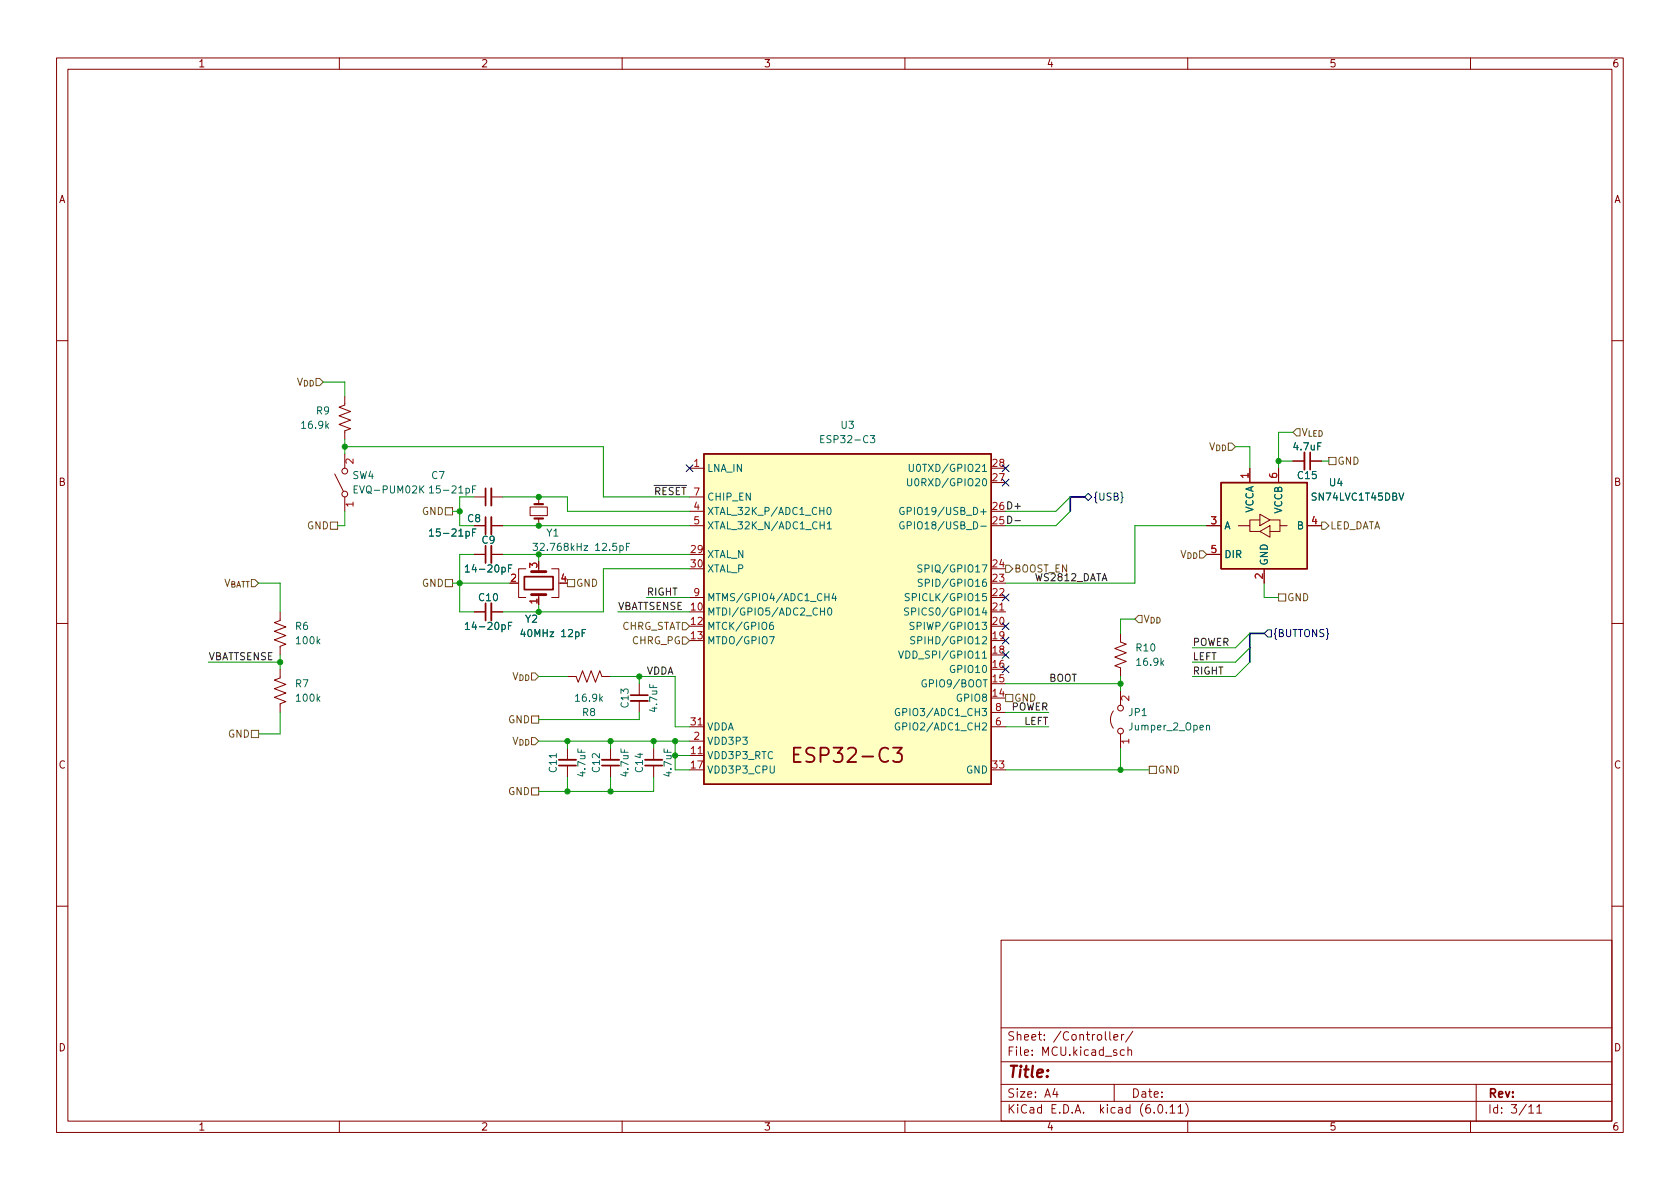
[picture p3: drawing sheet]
<svg xmlns="http://www.w3.org/2000/svg" width="297mm" height="210mm" viewBox="0 0 297 210" stroke-linecap="round" stroke-linejoin="round" font-family="sans-serif">
<g fill="none" stroke="#840000" stroke-width=".18">
<path d="M10 10.2h277v190.1h-277zM12 12.2h273v186.1h-273zM60 10.2v2M110 10.2v2M160 10.2v2M210 10.2v2M260 10.2v2M10 60.2h2M61 70.1v1.5l-1.1 .4 2.1 .8-2.1 .7 2.1 .8-2.1 .8 2.1 .7-1 .4v1.5M285 60.2h2M59.2 83.8l1.5 3.1M61 80.3v2.5"/>
<path d="M61 87.9v2.5M83.8 93h2.1M83.8 98h2.1M83.8 87.9h2.1M86.9 93h2M86.9 98h2M86.9 87.9h2M93.7 89.7h3.1v1.5h-3.1zM95.2 87.9v1.2M95.2 91.7v1.3M121.9 93h2.6M121.9 98h2.6"/>
<path d="M121.9 87.9h2.6M121.9 82.8h2.6M121.9 90.4h2.6M175.3 82.8h2.5M175.3 85.3h2.5M213.4 93h2.5M213.4 98h2.5M218.9 93h2.1v1h1.8M221 82.8v2.5M222.8 91.9h-1.8v1.1M222.8 90.9l1.7 1-1.7 1.1zM222.8 94l1.7-1v2z"/>
<path d="M224.5 91.9h1.8v1.1h1.3M226.1 82.8v2.5M226.3 93v1h-1.8M228.6 81.5h2M231.1 93h2.6M231.6 81.5h2.1M10 110.2h2M49.5 118.4v1.5l-1 .4 2 .7-2 .8 2 .7-2 .8 2 .8-1 .4v1.5M49.5 108.2v1.5l-1 .4 2 .8-2 .7 2 .8-2 .8 2 .7-1 .4v1.5M83.8 108.2h2.1M86.9 108.2h2M91.4 103.1h.3"/>
<path d="M93 100.6h-1.3v5.1h1.3M95.2 105.2v1.7M97.5 100.6h1.3v5.1h-1.3M100.3 119.6h1.6l.3 1 .8-2 .8 2 .7-2 .8 2 .7-2 .4 1h1.5M121.9 108.2h2.6M121.9 110.7h2.6M121.9 113.3h2.6M121.9 105.7h2.6M121.9 100.6h2.6M175.3 108.2h2.5M175.3 103.1h2.5M175.3 110.7h2.5"/>
<path d="M175.3 113.3h2.5M175.3 118.4h2.5M175.3 115.8h2.5M175.3 105.7h2.5M175.3 100.6h2.5M198.1 112v1.5l1 .4-2 .8 2 .7-2 .8 2 .8-2 .7 1 .4v1.5M223.5 100.6v2.5M285 110.2h2M100.3 132.3v2.1M100.3 135.4v2M107.9 132.3v2.1M107.9 135.4v2"/>
<path d="M113 120.9v2M113 123.9v2.1M115.6 132.3v2.1M115.6 135.4v2M121.9 133.6h2.6M121.9 136.1h2.6M121.9 131.1h2.6M121.9 128.5h2.6M175.3 123.4h2.5M175.3 120.9h2.5M175.3 136.1h2.5M175.3 128.5h2.5"/>
<path d="M175.3 126h2.5M196.9 125.7a2.54 2.54 0 0 0 0 3.1M198.1 122.2v2.5M198.1 129.8v2.5M10 160.2h2M177 166.3h108v32h-108zM285 160.2h2M60 198.3v2M110 198.3v2M160 198.3v2M177 194.8h108M177 191.8h108"/>
<path d="M177 187.8h108M177 181.8h108M182.5 186.5v.1M182.5 185.7v.1M184.6 183.8v.1M184.6 183v.1M196.9 183.4l.7-.1v-.3l-.5-.1-.2 .2 .1 .8h.6M197 191.8v3M198.3 182.9v1M198.7 182.9l-.3 .1-.1 .2M199.4 185.8l.2-.2 .4 .1 .1 .9M200.3 182.4l-1.3 1.9"/>
<path d="M209.6 195.1a1.72 1.72 0 0 1 0 2.3M210 198.3v2M260 198.3v2M261 191.8v6.5M271.7 195.8l.5-.5v1.5M271.7 196.8h.9"/>
<circle cx="61" cy="87.4" r=".51"/>
<circle cx="61" cy="83.3" r=".51"/>
<circle cx="198.1" cy="125.2" r=".51"/>
<circle cx="198.1" cy="129.3" r=".51"/>
</g>
<path d="M86.9 86.4v3M86.9 91.4v3.1M86.9 96.5v3.1M230.6 80v3.1M86.9 106.7v3M98.8 134.4h3.1M106.4 134.4h3.1M111.5 123.9h3.1M114 134.4h3.1" fill="none" stroke="#840000" stroke-width=".33"/>
<path d="M85.9 86.4v3M85.9 91.4v3.1M85.9 96.5v3.1M231.6 80v3.1M85.9 106.7v3M92.7 102h5.1v2.3h-5.1zM98.8 135.4h3.1M106.4 135.4h3.1M111.5 122.9h3.1M114 135.4h3.1" fill="none" stroke="#840000" stroke-width=".3"/>
<g fill="none" stroke="#006464" stroke-width=".18">
<path d="M57.7 75.3l.4 .5M58.1 74.9l-.5 .5M153.9 77h.8l-.5 .5 .4 .1v.6l-.2 .1-.5-.1M233.6 78.3h-.6v1.3M74.4 86.5l.5 .7M74.9 85.9l-.7 .7M82.4 94h.4l.2 .2-.1 .5h-.5M82.4 86.4l.4-.1 .2 .3-.1 .5h-.5M83.5 94.1h.5M83.5 86.5h.5M84.2 93.5h-.7v1.3M84.2 85.9h-.7v1.3"/>
<path d="M90.5 99.9h-.6v1.3M103.3 96.5h.6l-.6 .8h.6M111.4 96.1h-.6v1.2M146.3 92.6l.3-.3v1.2M146.3 93.5h.7M146.3 89.8l.2-.1a.68 .68 0 0 1 .5 .7 .68 .68 0 0 1-.5 .6l-.2-.1-.1-.4zM172.1 92.3a.64 .64 0 0 1 .8 .6 .64 .64 0 0 1-.8 .6zM173.4 93h1M173.4 90.5h1M173.6 99.9h.9l-.5 1.3M173.7 82.5l.4-.4v1.3M173.7 83.4h.7"/>
<path d="M173.9 84.7l.1-.1a.68 .68 0 0 1 .5 .7 .68 .68 0 0 1-.5 .6 .84 .84 0 0 1-.1-1.2zM173.9 90v1M247.3 87.2l.5 1.3 .4-1.3M56.2 113.4l.4 .5M56.6 113l-.5 .5M88.7 110.5h.4l.3 .2-.2 .6h-.5M88.7 100.4l.4-.1 .3 .2-.2 .6h-.5M89.9 110.6h.4M89.9 100.5h.4M90.5 110h-.6v1.3M136.1 112.6h.8l-.5 1.3M136.7 110l-.4 .1a.86 .86 0 0 0 0 1.2l.4-.1 .1-.4-.3-.3h-.2l-.2 .3"/>
<path d="M145.1 108.1h.7M145.8 107.5v1.3M145.8 105.6h.8M146.5 107.6l.1-.1a.68 .68 0 0 1 .5 .6 .68 .68 0 0 1-.5 .7l-.1-.1-.2-.4zM146.6 105v1.2M147.4 104.9l-.3 .9h.8M147.7 105.4v.8M173.6 110h.8l-.4 .5 .4 .1v.6l-.2 .1-.6-.1M173.7 115.5l.4-.4v1.3M173.7 112.7l.5-.1 .2 .3-.8 1h.8M173.7 116.4h.7M174 107.4l-.3 .9h.8"/>
<path d="M174.3 102.4l-.3 .1a.85 .85 0 0 0 0 1.2l.4-.1v-.5l-.2-.2h-.2l-.3 .2M174.3 107.9v.9M174.4 105h-.6l-.1 .6 .2-.2 .4 .1 .1 .2v.4l-.2 .1-.5-.1M205.4 117.2l.4 .5M205.8 116.8l-.5 .5M56.2 123.5l.4 .5M56.6 123.2l-.5 .4M98.4 133.3v.7M102.2 132.4v.6h1.2M106.2 123.5l.3 .5M106.5 123.2l-.5 .4M109.8 132.4v.6h1.3"/>
<path d="M114.9 121v.6h1.2M117.4 132.4v.6h1.3M173.6 125.3h.8l-.4 .5 .4 .1v.5l-.2 .2-.6-.2M173.7 127.9l.5-.1 .2 .4-.8 .9h.8M173.8 120.2h.8M174.2 120.2v1.3M213.3 128.4l.2-.2 .3 .1 .1 .8M213.3 128.2v.9"/>
</g>
<g fill="#ffffc2" stroke="#ffffc2" stroke-width=".18">
<path d="M215.9 85.3h15.2v15.3h-15.2z"/>
<path d="M124.5 80.3h50.8v58.4h-50.8z"/>
</g>
<path d="M124.5 80.3h50.8v58.4h-50.8zM215.9 85.3h15.2v15.3h-15.2z" fill="none" stroke="#840000" stroke-width=".25"/>
<path d="M94.5 91.7h1.5M94.5 89.1h1.5" fill="none" stroke="#840000" stroke-width=".38"/>
<path d="M94 105.2h2.5M94 101.1h2.5" fill="none" stroke="#840000" stroke-width=".51"/>
<path d="M62.4 89.1h-1.2l.3 .4M62.4 81.2v.8l-.9-.8-.3 .2 .1 .5M176.8 107.9h.7M123.4 133.3h.8M123.4 128.2h.8M199.6 131.1h-1.3l.4 .3M199.6 123.1v.8l-.9-.8-.4 .2 .1 .5" fill="none" stroke="#a90000" stroke-width=".18"/>
<path d="M157.9 132.2h1.6l-.9 1a.69 .69 0 0 1 .9 .5v.6l-.3 .3-.2 .1h-.7l-.4-.2" fill="none" stroke="#840000" stroke-width=".32"/>
<g fill="none" stroke="#000084" stroke-width=".18">
<path d="M121.3 82.2l1.2 1.2M122.5 82.2l-1.2 1.2M177.2 84.7l1.2 1.2M177.2 82.2l1.2 1.2M178.4 84.7l-1.2 1.2M178.4 82.2l-1.2 1.2M191.8 87.9l.6-.7 .6 .7-.6 .6zM177.2 110.1l1.2 1.2M177.2 105l1.2 1.3M177.2 112.7l1.2 1.2M177.2 115.2l1.2 1.2M177.2 117.7l1.2 1.3"/>
<path d="M178.4 110.1l-1.2 1.2M178.4 105l-1.2 1.3M178.4 112.7l-1.2 1.2M178.4 115.2l-1.2 1.2M178.4 117.7l-1.2 1.3M224.2 111.4h.6v1.2h-.6l-.7-.6z"/>
</g>
<g fill="none" stroke="#725600" stroke-width=".18">
<path d="M229.2 75.8h.7v1.3h-.7l-.6-.7zM58.4 92.3h1.3v1.3h-1.3zM78.7 89.8h1.3v1.3h-1.3zM177.8 99.9h.6l.7 .7-.7 .6h-.6zM233.7 92.3h.6l.6 .7-.6 .6h-.6zM234.9 80.9h1.3v1.3h-1.3zM78.7 102.5h1.3v1.3h-1.3zM100.3 102.5h1.3v1.3h-1.3zM120.6 112.6h.7l.6 .7-.6 .6h-.7zM120.6 110.1h.7l.6 .6-.6 .7h-.7zM201.3 108.8h.6v1.3h-.6l-.6-.6zM202.3 108.8l.4 1.2 .5-1.2"/>
<path d="M203.5 109.2a.51 .51 0 0 1 .6 .5 .51 .51 0 0 1-.6 .5zM204.5 109.2a.51 .51 0 0 1 .6 .5 .51 .51 0 0 1-.6 .5zM226.1 105h1.2v1.3h-1.2zM44.4 129.2h1.3v1.2h-1.3zM94 139.3h1.2v1.3h-1.2zM94 126.6h1.2v1.3h-1.2zM177.8 122.8h1.3v1.3h-1.3zM203.2 135.5h1.3v1.3h-1.3z"/>
</g>
<path d="M179.4 92.1h1" fill="none" stroke="#0f0f0f" stroke-width=".18"/>
<path d="M191.8 87.9h-2.6v2.5M223.5 112h-2.5v5.1" fill="none" stroke="#000084" stroke-width=".3"/>
<g fill="none" stroke="#009600" stroke-width=".18">
<path d="M57.1 67.6h3.9v2.5M61 79h45.7v8.9h15.2M61 77.7v2.6M218.4 79h2.6v3.8M228.6 76.4h-2.5v6.4M61 90.4v2.6h-1.3M80 90.4h1.3M83.8 87.9h-2.5v5.1h2.5M83.8 98h-2.5v10.2h2.5M88.9 87.9h11.4v2.5h21.6M88.9 93h33M88.9 98h33"/>
<path d="M95.2 98v1.3M189.2 90.4l-2.5 2.6h-8.9M189.2 87.9l-2.5 2.5h-8.9M213.4 93h-12.7v10.1h-22.9M226.1 81.5h2.5M233.7 81.5h1.2M36.8 117.1h12.7M45.7 103.1h3.8v5.1M49.5 115.8v2.6M80 103.1h10.2M95.2 119.6h5.1M95.2 106.9v1.3"/>
<path d="M107.9 119.6h11.5v8.9h2.5M109.2 108.2h12.7M113 119.6v1.3M114.3 105.7h7.6M121.9 100.6h-15.2v7.6h-17.8M198.1 119.6v2.6M200.7 109.5h-2.6v2.5M221 114.5l-2.6 2.6h-7.6M221 117.1l-2.6 2.5h-7.6M221 112l-2.6 2.5h-7.6M223.5 103.1v2.6h2.6M49.5 126v3.8h-3.8"/>
<path d="M95.2 131.1h26.7M100.3 131.1v1.2M100.3 137.4v2.5M107.9 131.1v1.2M107.9 137.4v2.5M113 126v1.2h-17.8M115.6 137.4v2.5h-20.4M115.6 131.1v1.2M119.4 136.1h2.5M119.4 131.1v2.5h2.5M177.8 128.5h7.6M177.8 136.1h25.4"/>
<path d="M177.8 126h7.6M177.8 120.9h20.3M198.1 132.3v3.8"/>
</g>
<g fill="#009600" stroke="#009600" stroke-width=".18">
<circle cx="95.2" cy="98" r=".46"/>
<circle cx="95.2" cy="108.2" r=".46"/>
<circle cx="95.2" cy="93" r=".46"/>
<circle cx="95.2" cy="87.9" r=".46"/>
<circle cx="61" cy="79" r=".46"/>
<circle cx="81.3" cy="90.4" r=".46"/>
<circle cx="198.1" cy="136.1" r=".46"/>
<circle cx="113" cy="119.6" r=".46"/>
<circle cx="198.1" cy="120.9" r=".46"/>
<circle cx="226.1" cy="81.5" r=".46"/>
<circle cx="107.9" cy="131.1" r=".46"/>
<circle cx="107.9" cy="139.9" r=".46"/>
<circle cx="100.3" cy="139.9" r=".46"/>
<circle cx="119.4" cy="133.6" r=".46"/>
<circle cx="119.4" cy="131.1" r=".46"/>
<circle cx="115.6" cy="131.1" r=".46"/>
<circle cx="100.3" cy="131.1" r=".46"/>
<circle cx="81.3" cy="103.1" r=".46"/>
<circle cx="49.5" cy="117.1" r=".46"/>
</g>
<text font-size="3.5" fill="#840000" x="139.6" y="135.6">ESP32-C3</text>
<text font-size="2.8" fill="#840000" x="178" y="191.2">Title:</text>
<g font-size="2.1" fill="#840000">
<text x="178" y="184.5">Sheet:</text>
<text x="186.2" y="184.5">/Controller/</text>
<text x="178" y="187.2">File:</text>
<text x="184.4" y="187.2">MCU.kicad_sch</text>
<text x="178" y="197.4">KiCad</text>
<text x="178" y="194.6">Size:</text>
<text x="184.7" y="194.6">A4</text>
<text x="185.7" y="197.4">E.D.A.</text>
<text x="194.6" y="197.4">kicad</text>
<text x="200" y="194.6">Date:</text>
<text x="201.8" y="197.4">(6.0.11)</text>
<text x="263" y="194.6">Rev:</text>
<text x="263" y="197.4">Id:</text>
<text x="267.1" y="197.4">3/11</text>
</g>
<g font-size="1.8" fill="#840000">
<text x="35" y="12.3">1</text>
<text x="85" y="12.3">2</text>
<text x="135" y="12.3">3</text>
<text x="185" y="12.3">4</text>
<text x="235" y="12.3">5</text>
<text x="285" y="12.3">6</text>
<text x="10.4" y="36.3">A</text>
<text x="285.4" y="36.3">A</text>
<text x="10.3" y="86.3">B</text>
<text x="285.3" y="86.3">B</text>
<text x="10.3" y="136.3">C</text>
<text x="285.3" y="136.3">C</text>
<text x="10.3" y="186.3">D</text>
<text x="285.3" y="186.3">D</text>
<text x="35" y="200.3">1</text>
<text x="85" y="200.3">2</text>
<text x="135" y="200.3">3</text>
<text x="185" y="200.3">4</text>
<text x="235" y="200.3">5</text>
<text x="285" y="200.3">6</text>
</g>
<g font-size="1.8" fill="#725600">
<text x="52.4" y="68.6">V_{DD}</text>
<text x="230.1" y="77.5">V_{LED}</text>
<text x="213.7" y="80">V_{DD}</text>
<text x="236.4" y="82.6">GND</text>
<text x="54.2" y="94">GND</text>
<text x="74.5" y="91.4">GND</text>
<text x="235.1" y="94">LED_DATA</text>
<text x="179.3" y="101.6">BOOST_EN</text>
<text x="208.6" y="99.1">V_{DD}</text>
<text x="39.6" y="104.1">V_{BATT}</text>
<text x="74.5" y="104.1">GND</text>
<text x="101.8" y="104.1">GND</text>
<text x="227.5" y="106.7">GND</text>
<text x="110" y="111.8">CHRG_STAT</text>
<text x="111.7" y="114.3">CHRG_PG</text>
<text x="90.5" y="120.7">V_{DD}</text>
<text x="40.2" y="130.8">GND</text>
<text x="89.8" y="128.3">GND</text>
<text x="90.5" y="132.1">V_{DD}</text>
<text x="204.7" y="137.2">GND</text>
<text x="89.8" y="141">GND</text>
</g>
<g font-size="1.8" fill="#006464">
<text x="53" y="76.2">16.9k</text>
<text x="55.8" y="73.7">R9</text>
<text x="148.5" y="76.2">U3</text>
<text x="125" y="83.8">LNA_IN</text>
<text x="144.7" y="78.7">ESP32-C3</text>
<text x="160.4" y="83.8">U0TXD/GPIO21</text>
<text x="228.4" y="80">4.7uF</text>
<text x="62.2" y="85.1">SW4</text>
<text x="62.2" y="87.6">EVQ-PUM02K</text>
<text x="75.6" y="87.6">15-21pF</text>
<text x="76.2" y="85.1">C7</text>
<text x="125" y="88.9">CHIP_EN</text>
<text x="160.1" y="86.4">U0RXD/GPIO20</text>
<text x="229.2" y="85.1">C15</text>
<text x="231.7" y="88.9">SN74LVC1T45DBV</text>
<text x="234.9" y="86.4">U4</text>
<text x="75.6" y="95.3">15-21pF</text>
<text x="82.5" y="92.7">C8</text>
<text x="96.5" y="95.3">Y1</text>
<text x="125" y="91.4">XTAL_32K_P/ADC1_CH0</text>
<text x="125" y="94">XTAL_32K_N/ADC1_CH1</text>
<text x="158.8" y="94">GPIO18/USB_D-</text>
<text x="158.8" y="91.4">GPIO19/USB_D+</text>
<text x="216.4" y="94">A</text>
<text x="222" y="90.7" transform="rotate(-90 222 90.7)">VCCA</text>
<text x="227.1" y="90.9" transform="rotate(-90 227.1 90.9)">VCCB</text>
<text x="229.2" y="94">B</text>
<text x="82" y="101.6">14-20pF</text>
<text x="85" y="96.5">C9</text>
<text x="94" y="97.8">32.768kHz</text>
<text x="105.1" y="97.8">12.5pF</text>
<text x="125" y="99.1">XTAL_N</text>
<text x="125" y="101.6">XTAL_P</text>
<text x="162" y="101.6">SPIQ/GPIO17</text>
<text x="216.4" y="99.1">DIR</text>
<text x="224.5" y="100.1" transform="rotate(-90 224.5 100.1)">GND</text>
<text x="84.4" y="106.7">C10</text>
<text x="125" y="106.7">MTMS/GPIO4/ADC1_CH4</text>
<text x="159.7" y="106.7">SPICLK/GPIO15</text>
<text x="162" y="104.1">SPID/GPIO16</text>
<text x="52.1" y="111.8">R6</text>
<text x="82" y="111.8">14-20pF</text>
<text x="91.8" y="113">40MHz</text>
<text x="92.8" y="110.5">Y2</text>
<text x="99.1" y="113">12pF</text>
<text x="125" y="109.2">MTDI/GPIO5/ADC2_CH0</text>
<text x="125" y="111.8">MTCK/GPIO6</text>
<text x="159.6" y="109.2">SPICS0/GPIO14</text>
<text x="160.6" y="111.8">SPIWP/GPIO13</text>
<text x="52.1" y="114.3">100k</text>
<text x="125" y="114.3">MTDO/GPIO7</text>
<text x="158.7" y="116.8">VDD_SPI/GPIO11</text>
<text x="160.7" y="114.3">SPIHD/GPIO12</text>
<text x="167.7" y="119.4">GPIO10</text>
<text x="200.7" y="115.6">R10</text>
<text x="200.7" y="118.1">16.9k</text>
<text x="52.1" y="121.9">R7</text>
<text x="52.1" y="124.5">100k</text>
<text x="101.4" y="124.5">16.9k</text>
<text x="111.5" y="125.4" transform="rotate(-90 111.5 125.4)">C13</text>
<text x="162.7" y="121.9">GPIO9/BOOT</text>
<text x="168.9" y="124.5">GPIO8</text>
<text x="102.8" y="127">R8</text>
<text x="116.6" y="126.1" transform="rotate(-90 116.6 126.1)">4.7uF</text>
<text x="125" y="129.5">VDDA</text>
<text x="158" y="129.5">GPIO2/ADC1_CH2</text>
<text x="158" y="127">GPIO3/ADC1_CH3</text>
<text x="199.4" y="127">JP1</text>
<text x="199.4" y="129.5">Jumper_2_Open</text>
<text x="98.8" y="136.8" transform="rotate(-90 98.8 136.8)">C11</text>
<text x="103.9" y="137.6" transform="rotate(-90 103.9 137.6)">4.7uF</text>
<text x="106.4" y="136.8" transform="rotate(-90 106.4 136.8)">C12</text>
<text x="111.5" y="137.6" transform="rotate(-90 111.5 137.6)">4.7uF</text>
<text x="114.1" y="136.8" transform="rotate(-90 114.1 136.8)">C14</text>
<text x="125" y="134.6">VDD3P3_RTC</text>
<text x="125" y="137.2">VDD3P3_CPU</text>
<text x="125" y="132.1">VDD3P3</text>
<text x="170.7" y="137.2">GND</text>
</g>
<g font-size="1.8" fill="#a90000">
<text x="122.5" y="82.5">1</text>
<text x="175.2" y="82.5">28</text>
<text x="63.3" y="89.8" transform="rotate(-90 63.3 89.8)">1</text>
<text x="122.5" y="87.6">7</text>
<text x="175.2" y="85.1">27</text>
<text x="220.7" y="84.7" transform="rotate(-90 220.7 84.7)">1</text>
<text x="225.8" y="84.7" transform="rotate(-90 225.8 84.7)">6</text>
<text x="122.5" y="90.2">4</text>
<text x="122.5" y="92.7">5</text>
<text x="213.9" y="92.7">3</text>
<text x="231.7" y="92.7">4</text>
<text x="95" y="100.6" transform="rotate(-90 95 100.6)">3</text>
<text x="121.9" y="97.8">29</text>
<text x="121.9" y="100.3">30</text>
<text x="175.2" y="100.3">24</text>
<text x="213.9" y="97.8">5</text>
<text x="90.1" y="102.9">2</text>
<text x="95" y="107" transform="rotate(-90 95 107)">1</text>
<text x="99" y="102.9">4</text>
<text x="122.5" y="105.4">9</text>
<text x="175.2" y="107.9">21</text>
<text x="175.2" y="105.4">22</text>
<text x="175.2" y="102.9">23</text>
<text x="223.3" y="102.5" transform="rotate(-90 223.3 102.5)">2</text>
<text x="121.9" y="110.5">12</text>
<text x="121.9" y="113">13</text>
<text x="175.2" y="113">19</text>
<text x="175.2" y="110.5">20</text>
<text x="175.2" y="118.1">16</text>
<text x="175.2" y="115.6">18</text>
<text x="175.2" y="123.2">14</text>
<text x="175.2" y="120.6">15</text>
<text x="175.8" y="125.7">8</text>
<text x="121.9" y="128.3">31</text>
<text x="122.5" y="130.8">2</text>
<text x="175.8" y="128.3">6</text>
<text x="200.4" y="131.7" transform="rotate(-90 200.4 131.7)">1</text>
<text x="121.9" y="133.3">11</text>
<text x="121.9" y="135.9">17</text>
<text x="175.2" y="135.9">33</text>
</g>
<g font-size="1.8" fill="#0f0f0f">
<text x="115.6" y="87.5">~{RESET}</text>
<text x="175.2" y="92.7">25 D-</text>
<text x="175.2" y="90.2">26 D+</text>
<text x="109.2" y="107.8">VBATTSENSE 10</text>
<text x="114.3" y="105.3">RIGHT</text>
<text x="182.9" y="102.8">WS2812_DATA</text>
<text x="36.8" y="116.7">VBATTSENSE</text>
<text x="114.3" y="119.3">VDDA</text>
<text x="210.8" y="114.2">POWER</text>
<text x="210.8" y="116.7">LEFT</text>
<text x="210.8" y="119.3">RIGHT</text>
<text x="178.8" y="125.6">POWER</text>
<text x="179.3" y="124.5">GND</text>
<text x="185.4" y="120.5">BOOT</text>
<text x="181" y="128.2">LEFT</text>
</g>
<g font-size="1.8" fill="#000084">
<text x="193.2" y="88.9">{USB}</text>
<text x="225" y="113">{BUTTONS}</text>
</g>
<text font-size="1.8" fill="#009600" x="119.1" y="137.6" transform="rotate(-90 119.1 137.6)">4.7uF</text>
</svg>
